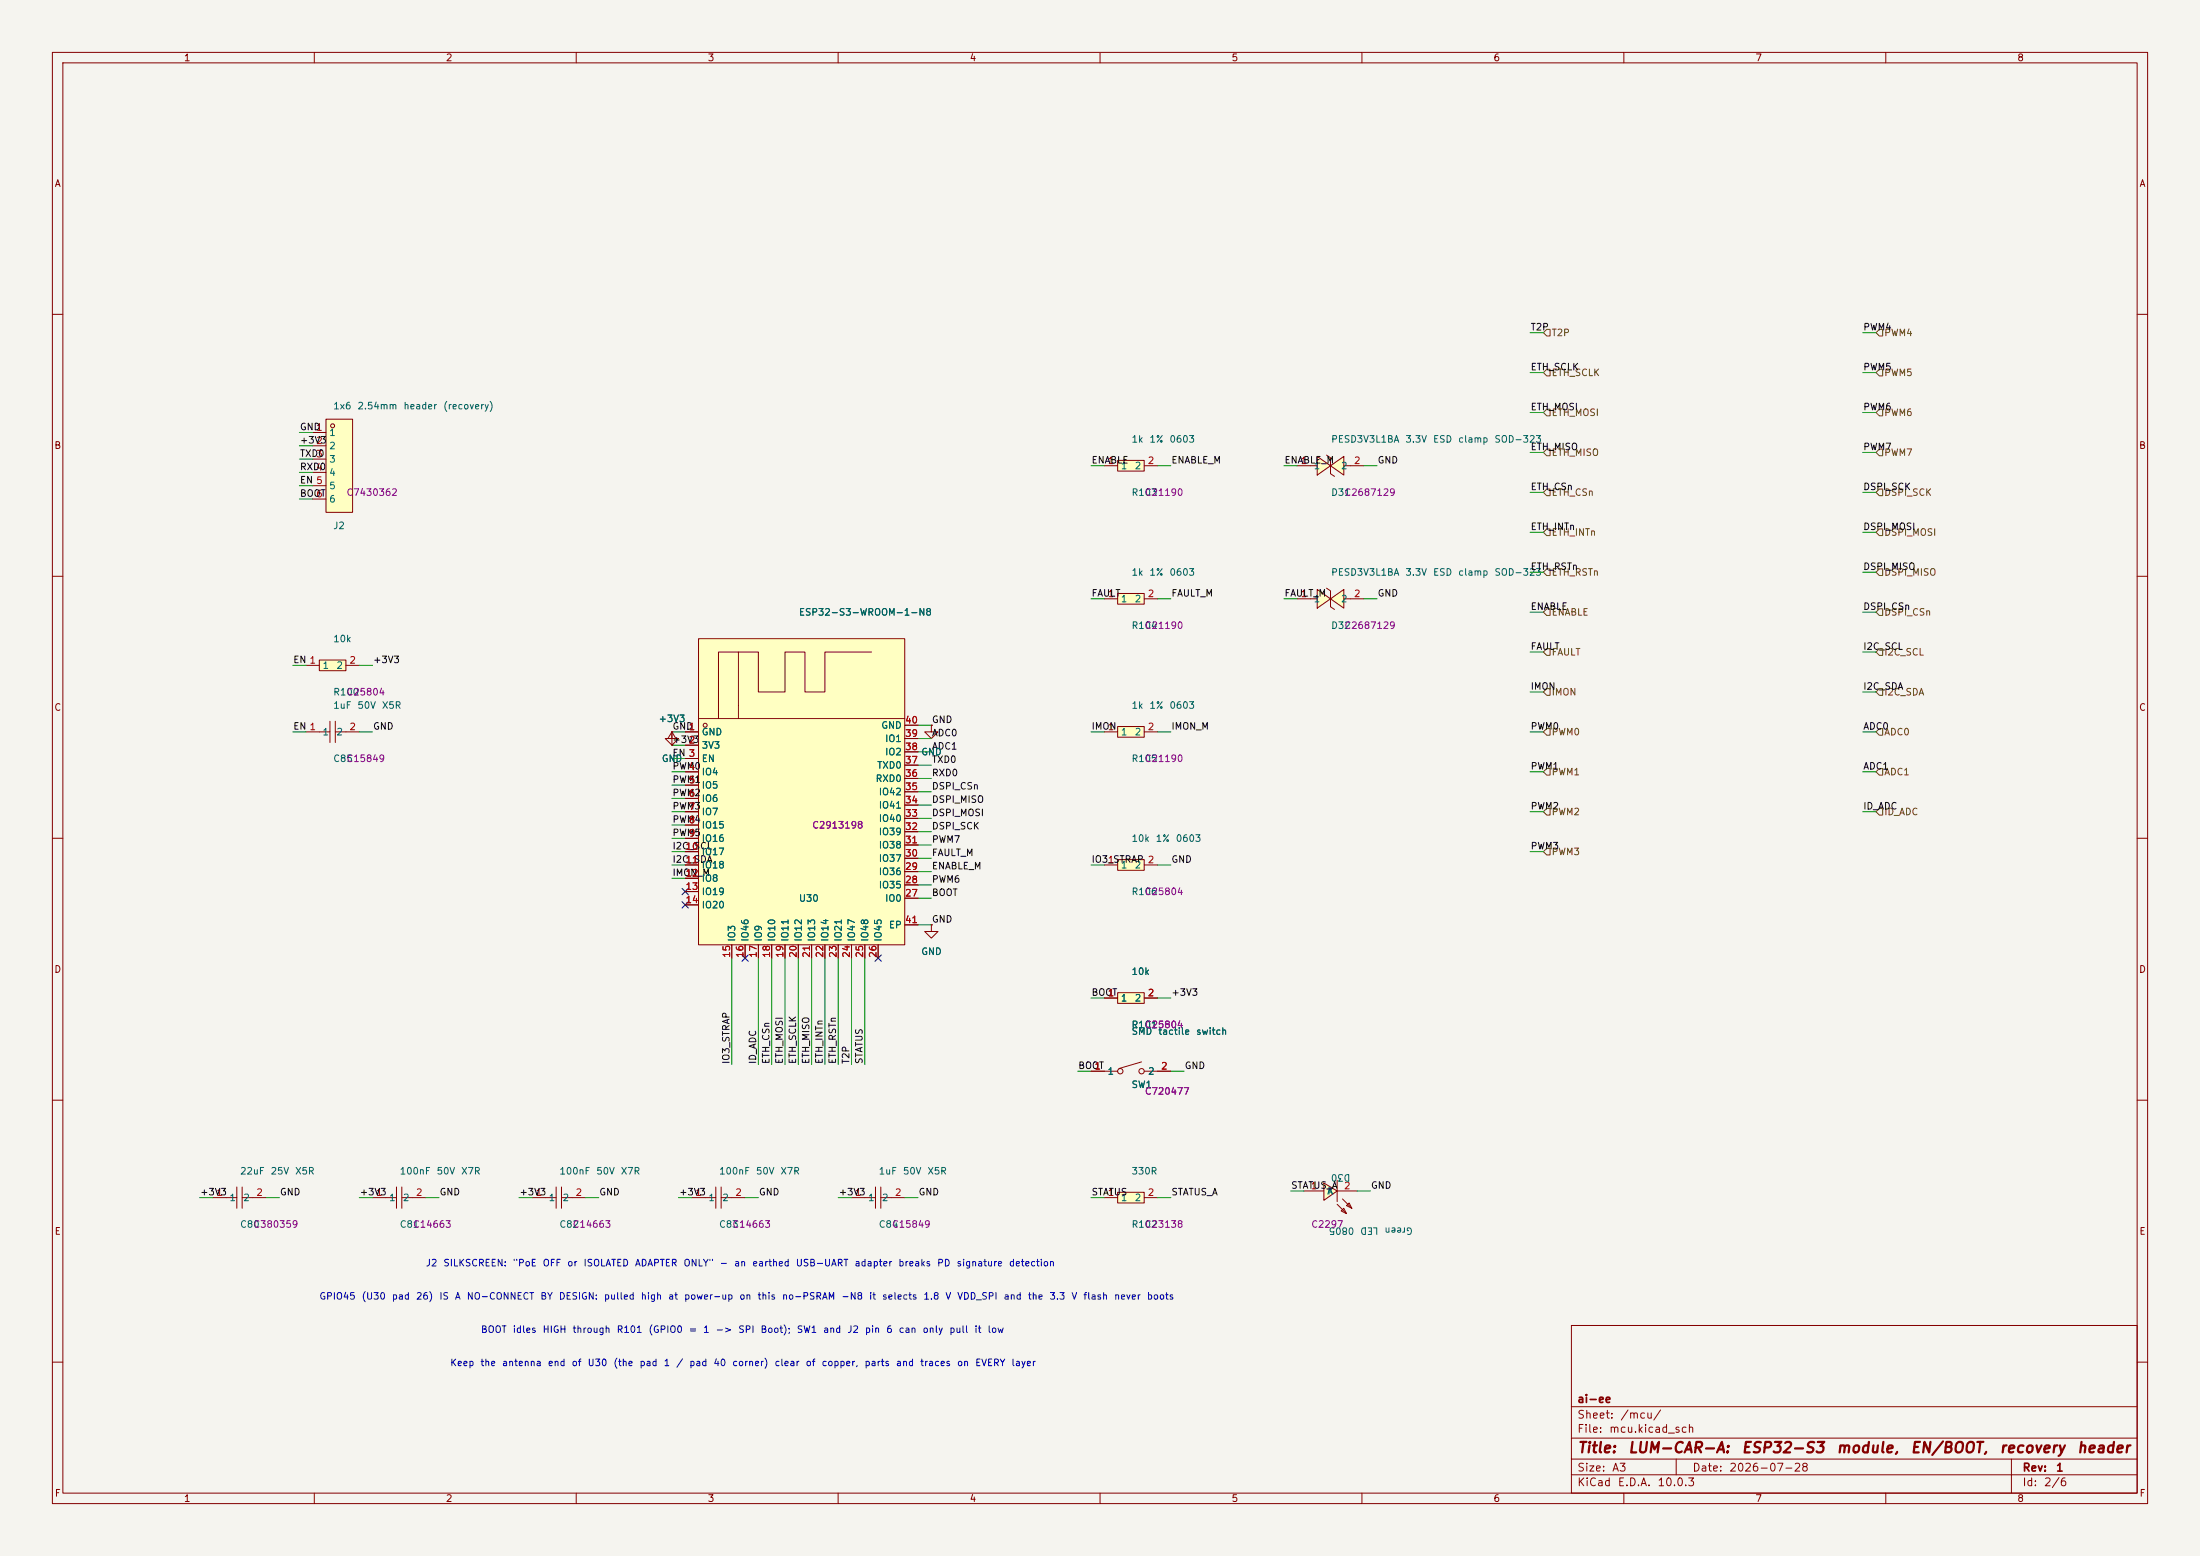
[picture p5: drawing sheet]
<svg xmlns="http://www.w3.org/2000/svg" width="420mm" height="297mm" viewBox="0 0 420 297" stroke-linecap="round" stroke-linejoin="round" font-family="sans-serif">
<path d="M0 0h420v297h-420z" fill="#f5f4ef" stroke="#f5f4ef" stroke-width=".19"/>
<g fill="none" stroke="#840000" stroke-width=".19">
<path d="M10 10h400v277h-400zM12 12h396v273h-396zM60 10v2M110 10v2M160 10v2M210 10v2M260 10v2M310 10v2M360 10v2M10 60h2M408 60h2M10 110h2"/>
<path d="M408 110h2M10 160h2M408 160h2M10 210h2M408 210h2M71.1 228.6h4.6M75.7 226.6v4M76.7 228.6h4.6M76.7 226.6v4M300 253h108v32h-108zM10 260h2M300 278.5h108"/>
<path d="M300 274.5h108M300 268.5h108M320 278.5v3M384 278.5v6.5M408 260h2M60 285v2M110 285v2M160 285v2M210 285v2M260 285v2M300 281.5h108M310 285v2"/>
<path d="M360 285v2"/>
</g>
<path d="M133.3 121.9h39.4v58.4h-39.4z" fill="#ffffc2"/>
<g fill="none" stroke="#840000" stroke-width=".19">
<path d="M130.8 139.7h2.5M133.3 121.9h39.4v58.4h-39.4zM133.3 137.2h39.4M141 124.5v12.7M166.4 124.5h-8.9v7.6h-3.8v-7.6h-3.8v7.6h-5.1v-7.6h-7.6v12.7M172.7 138.4h2.6M130.8 142.2h2.5M130.8 144.8h2.5M130.8 147.3h2.5M130.8 149.9h2.5M130.8 152.4h2.5M130.8 154.9h2.5"/>
<path d="M130.8 157.5h2.5M172.7 158.8h2.6M172.7 156.2h2.6M172.7 153.7h2.6M172.7 151.1h2.6M172.7 148.6h2.6M172.7 146.1h2.6M172.7 143.5h2.6M172.7 141h2.6M130.8 160h2.5M130.8 162.6h2.5M130.8 165.1h2.5"/>
<path d="M130.8 167.6h2.5M130.8 170.2h2.5M130.8 172.7h2.5M172.7 171.5h2.6M172.7 168.9h2.6M172.7 166.4h2.6M172.7 163.8h2.6M172.7 161.3h2.6M172.7 176.5h2.6M139.7 180.3v2.6M142.2 180.3v2.6M144.8 180.3v2.6"/>
<path d="M147.3 180.3v2.6M149.9 180.3v2.6M152.4 180.3v2.6M154.9 180.3v2.6M157.5 180.3v2.6M160 180.3v2.6M162.6 180.3v2.6M165.1 180.3v2.6M167.6 180.3v2.6"/>
<circle cx="134.6" cy="138.4" r=".38"/>
</g>
<path d="M213.4 87.9h5v2h-5z" fill="#ffffc2"/>
<path d="M210.8 88.9h2.6M213.4 87.9h5v2h-5zM218.4 88.9h2.6" fill="none" stroke="#840000" stroke-width=".19"/>
<path d="M213.4 164.1h5v2h-5z" fill="#ffffc2"/>
<path d="M210.8 165.1h2.6M213.4 164.1h5v2h-5zM218.4 165.1h2.6M101.6 228.6h4.6M106.2 226.6v4M107.2 228.6h4.6M107.2 226.6v4" fill="none" stroke="#840000" stroke-width=".19"/>
<path d="M213.4 113.3h5v2h-5z" fill="#ffffc2"/>
<path d="M210.8 114.3h2.6M213.4 113.3h5v2h-5zM218.4 114.3h2.6" fill="none" stroke="#840000" stroke-width=".19"/>
<path d="M213.4 227.6h5v2h-5z" fill="#ffffc2"/>
<path d="M128.3 139.7l-.8 1.3M128.3 139.7l.7 1.3M128.3 139.7v2.5M177.8 138.4v1.3h1.3l-1.3 1.3-1.3-1.3h1.3M177.8 138.4h.1M128.3 142.2h.1M210.8 228.6h2.6M213.4 227.6h5v2h-5zM218.4 228.6h2.6" fill="none" stroke="#840000" stroke-width=".19"/>
<path d="M61 126h5v2h-5z" fill="#ffffc2"/>
<path d="M58.4 127h2.6M61 126h5v2h-5zM66 127h2.6" fill="none" stroke="#840000" stroke-width=".19"/>
<g fill="#ffffc2">
<path d="M251.5 112.5l2.5 1.8-2.5 1.8z"/>
<path d="M254 114.3l2.5-1.8v3.6z"/>
</g>
<g fill="none" stroke="#840000" stroke-width=".19">
<path d="M247.6 114.3h3.9M251.5 112.5l2.5 1.8-2.5 1.8zM253.2 112.3l.8 .5v3l.8 .5M254 114.3l2.5-1.8v3.6zM256.5 114.3h3.8M177.8 176.5v1.3h1.3l-1.3 1.3-1.3-1.3h1.3M177.8 176.5h.1M40.6 228.6h4.6M45.2 226.6v4M46.2 228.6h4.6M46.2 226.6v4M162.6 228.6h4.5"/>
<path d="M167.1 226.6v4M168.2 228.6h4.5M168.2 226.6v4"/>
</g>
<g fill="#ffffc2">
<path d="M257 230.1l.6-.5 .5 1z"/>
<path d="M256 231.1l.5-.5 .5 1z"/>
<path d="M252.7 225.8l2.6 1.5-2.6 1.8z"/>
</g>
<path d="M248.9 227.3h3.8M252.7 225.8l2.6 1.5-2.6 1.8zM255.3 229.9l1.7 1.7M255.3 225.3v4.1M255.3 227.3h3.8M256 231.1l.5-.5 .5 1zM256.3 228.9l1.8 1.7M257 230.1l.6-.5 .5 1z" fill="none" stroke="#840000" stroke-width=".19"/>
<g fill="#ffffc2">
<path d="M251.5 87.1l2.5 1.8-2.5 1.8z"/>
<path d="M254 88.9l2.5-1.8v3.6z"/>
</g>
<path d="M247.6 88.9h3.9M251.5 87.1l2.5 1.8-2.5 1.8zM253.2 86.9l.8 .5v3l.8 .5M254 88.9l2.5-1.8v3.6zM256.5 88.9h3.8M58.4 139.7h4.6M63 137.7v4M64 139.7h4.6M64 137.7v4" fill="none" stroke="#840000" stroke-width=".19"/>
<path d="M213.4 138.7h5v2h-5z" fill="#ffffc2"/>
<g fill="none" stroke="#840000" stroke-width=".19">
<path d="M128.3 139.7v1.3h1.2l-1.2 1.2-1.3-1.2h1.3M128.3 139.7h.1M210.8 139.7h2.6M213.4 138.7h5v2h-5zM218.4 139.7h2.6M208.3 204.5h5.1M217.9 202.7l-4.3 1.3M218.4 204.5h5.1M132.1 228.6h4.5M136.6 226.6v4M137.7 228.6h4.5M137.7 226.6v4"/>
<circle cx="213.9" cy="204.5" r=".51"/>
<circle cx="217.9" cy="204.5" r=".51"/>
</g>
<path d="M62.2 80h5.1v17.8h-5.1z" fill="#ffffc2"/>
<g fill="none" stroke="#840000" stroke-width=".19">
<path d="M59.7 82.6h2.5M59.7 85.1h2.5M59.7 87.6h2.5M59.7 90.2h2.5M59.7 92.7h2.5M59.7 95.3h2.5M62.2 80h5.1v17.8h-5.1z"/>
<circle cx="63.5" cy="81.3" r=".38"/>
</g>
<path d="M213.4 189.5h5v2h-5z" fill="#ffffc2"/>
<g fill="none" stroke="#840000" stroke-width=".19">
<path d="M128.3 139.7h.1M130.8 139.7h2.5M172.7 138.4h2.6M177.8 138.4h.1M128.3 142.2h.1M130.8 142.2h2.5M130.8 144.8h2.5M130.8 147.3h2.5M130.8 149.9h2.5M130.8 152.4h2.5M130.8 154.9h2.5M130.8 157.5h2.5"/>
<path d="M172.7 158.8h2.6M172.7 156.2h2.6M172.7 153.7h2.6M172.7 151.1h2.6M172.7 148.6h2.6M172.7 146.1h2.6M172.7 143.5h2.6M172.7 141h2.6M130.8 160h2.5M130.8 162.6h2.5M130.8 165.1h2.5M130.8 167.6h2.5"/>
<path d="M130.8 170.2h2.5M130.8 172.7h2.5M172.7 171.5h2.6M172.7 168.9h2.6M172.7 166.4h2.6M172.7 163.8h2.6M172.7 161.3h2.6M172.7 176.5h2.6M177.8 176.5h.1M139.7 180.3v2.6M142.2 180.3v2.6M144.8 180.3v2.6"/>
<path d="M147.3 180.3v2.6M149.9 180.3v2.6M152.4 180.3v2.6M154.9 180.3v2.6M157.5 180.3v2.6M160 180.3v2.6M162.6 180.3v2.6M165.1 180.3v2.6M167.6 180.3v2.6M210.8 190.5h2.6M213.4 189.5h5v2h-5zM218.4 190.5h2.6"/>
<path d="M208.3 204.5h2.5M221 204.5h2.5"/>
</g>
<g fill="none" stroke="#725600" stroke-width=".19">
<path d="M295.3 78.1h.6v1.3h-.6l-.7-.7zM295.3 70.5h.6v1.3h-.6l-.7-.7zM295.3 62.9h.6v1.2h-.6l-.7-.6zM358.8 70.5h.6v1.3h-.6l-.7-.7zM358.8 62.9h.6v1.2h-.6l-.7-.6zM358.8 78.1h.6v1.3h-.6l-.7-.7zM295.3 93.3h.6v1.3h-.6l-.7-.6zM295.3 85.7h.6v1.3h-.6l-.7-.6zM358.8 93.3h.6v1.3h-.6l-.7-.6zM358.8 85.7h.6v1.3h-.6l-.7-.6zM295.3 116.2h.6v1.3h-.6l-.7-.7zM295.3 108.6h.6v1.3h-.6l-.7-.7z"/>
<path d="M295.3 101h.6v1.2h-.6l-.7-.6zM358.8 116.2h.6v1.3h-.6l-.7-.7zM358.8 101h.6v1.2h-.6l-.7-.6zM358.8 108.6h.6v1.3h-.6l-.7-.7zM295.3 123.8h.6v1.3h-.6l-.7-.6zM295.3 139.1h.6v1.2h-.6l-.7-.6zM295.3 131.4h.6v1.3h-.6l-.7-.6zM358.8 131.4h.6v1.3h-.6l-.7-.6zM358.8 123.8h.6v1.3h-.6l-.7-.6zM358.8 139.1h.6v1.2h-.6l-.7-.6zM295.3 146.7h.6v1.3h-.6l-.7-.7zM295.3 154.3h.6v1.3h-.6l-.7-.7z"/>
<path d="M358.8 154.3h.6v1.3h-.6l-.7-.7zM358.8 146.7h.6v1.3h-.6l-.7-.7zM295.3 161.9h.6v1.3h-.6l-.7-.6z"/>
</g>
<g fill="none" stroke="#009600" stroke-width=".19">
<path d="M292.1 71.1h2.5M292.1 78.7h2.5M292.1 63.5h2.5M355.6 71.1h2.5M355.6 78.7h2.5M355.6 63.5h2.5M57.1 82.6h2.6M57.1 85.1h2.6M57.1 87.6h2.6M57.1 90.2h2.6M57.1 95.3h2.6M57.1 92.7h2.6"/>
<path d="M208.3 88.9h2.5M221 88.9h2.5M245.1 88.9h2.5M260.3 88.9h2.6M292.1 86.4h2.5M292.1 94h2.5M355.6 86.4h2.5M355.6 94h2.5M208.3 114.3h2.5M221 114.3h2.5M245.1 114.3h2.5M260.3 114.3h2.6"/>
<path d="M292.1 101.6h2.5M292.1 116.8h2.5M292.1 109.2h2.5M355.6 101.6h2.5M355.6 116.8h2.5M355.6 109.2h2.5M55.9 139.7h2.5M55.9 127h2.5M68.6 139.7h2.5M68.6 127h2.5M128.3 139.7h2.5M175.3 138.4h2.5"/>
<path d="M208.3 139.7h2.5M221 139.7h2.5M292.1 132.1h2.5M292.1 139.7h2.5M292.1 124.5h2.5M355.6 132.1h2.5M355.6 139.7h2.5M355.6 124.5h2.5M128.3 147.3h2.5M128.3 142.2h2.5M128.3 144.8h2.5M128.3 154.9h2.5"/>
<path d="M128.3 152.4h2.5M128.3 149.9h2.5M128.3 157.5h2.5M175.3 143.5h2.5M175.3 141h2.5M175.3 158.8h2.5M175.3 146.1h2.5M175.3 148.6h2.5M175.3 151.1h2.5M175.3 153.7h2.5M175.3 156.2h2.5M292.1 147.3h2.5"/>
<path d="M292.1 154.9h2.5M355.6 147.3h2.5M355.6 154.9h2.5M128.3 162.6h2.5M128.3 165.1h2.5M128.3 167.6h2.5M128.3 160h2.5M175.3 166.4h2.5M175.3 168.9h2.5M175.3 171.5h2.5M175.3 176.5h2.5M175.3 161.3h2.5"/>
<path d="M175.3 163.8h2.5M208.3 165.1h2.5M221 165.1h2.5M292.1 162.6h2.5M139.7 182.9v20.3M144.8 182.9v20.3M147.3 182.9v20.3M149.9 182.9v20.3M152.4 182.9v20.3M154.9 182.9v20.3M157.5 182.9v20.3M160 182.9v20.3"/>
<path d="M162.6 182.9v20.3M165.1 182.9v20.3M208.3 190.5h2.5M221 190.5h2.5M205.7 204.5h2.6M223.5 204.5h2.6M38.1 228.6h2.5M50.8 228.6h2.5M68.6 228.6h2.5M81.3 228.6h2.5M99.1 228.6h2.5M111.8 228.6h2.5"/>
<path d="M129.5 228.6h2.6M142.2 228.6h2.6M160 228.6h2.6M172.7 228.6h2.6M208.3 228.6h2.5M221 228.6h2.5M246.4 227.3h2.5M259.1 227.3h2.5"/>
</g>
<path d="M130.2 172.1l1.2 1.2M130.2 169.6l1.2 1.2M131.4 172.1l-1.2 1.2M131.4 169.6l-1.2 1.2M141.6 182.3l1.2 1.2M142.8 182.3l-1.2 1.2M167 182.3l1.2 1.2M168.2 182.3l-1.2 1.2" fill="none" stroke="#000084" stroke-width=".19"/>
<g font-size="2" fill="#840000">
<text x="301" y="277.8">Title:</text>
<text x="310.7" y="277.8">LUM-CAR-A:</text>
<text x="332.3" y="277.8">ESP32-S3</text>
<text x="350.4" y="277.8">module,</text>
<text x="364.6" y="277.8">EN/BOOT,</text>
<text x="381.6" y="277.8">recovery</text>
<text x="396.4" y="277.8">header</text>
</g>
<g font-size="1.5" fill="#840000">
<text x="301" y="268.1">ai-ee</text>
<text x="301" y="273.8">File:</text>
<text x="301" y="271.1">Sheet:</text>
<text x="307.1" y="273.8">mcu.kicad_sch</text>
<text x="309.2" y="271.1">/mcu/</text>
<text x="301" y="281.2">Size:</text>
<text x="307.6" y="281.2">A3</text>
<text x="323" y="281.2">Date:</text>
<text x="330" y="281.2">2026-07-28</text>
<text x="386" y="281.2">Rev:</text>
<text x="392.4" y="281.2">1</text>
<text x="301" y="284">KiCad</text>
<text x="308.7" y="284">E.D.A.</text>
<text x="316.3" y="284">10.0.3</text>
<text x="386" y="284">Id:</text>
<text x="390.1" y="284">2/6</text>
</g>
<g font-size="1.3" fill="#840000">
<text x="35" y="12">1</text>
<text x="85" y="12">2</text>
<text x="135" y="12">3</text>
<text x="185" y="12">4</text>
<text x="235" y="12">5</text>
<text x="285" y="12">6</text>
<text x="335" y="12">7</text>
<text x="385" y="12">8</text>
<text x="10.3" y="36">A</text>
<text x="408.3" y="36">A</text>
<text x="10.3" y="86">B</text>
<text x="408.2" y="86">B</text>
<text x="10.3" y="136">C</text>
<text x="408.2" y="136">C</text>
<text x="10.3" y="186">D</text>
<text x="408.2" y="186">D</text>
<text x="10.3" y="236">E</text>
<text x="408.3" y="236">E</text>
<text x="10.3" y="286">F</text>
<text x="35" y="287">1</text>
<text x="85" y="287">2</text>
<text x="135" y="287">3</text>
<text x="185" y="287">4</text>
<text x="235" y="287">5</text>
<text x="285" y="287">6</text>
<text x="335" y="287">7</text>
<text x="385" y="287">8</text>
<text x="408.3" y="286">F</text>
</g>
<g font-size="1.3" fill="#0f0f0f">
<text x="292.1" y="63.4">T2P</text>
<text x="355.6" y="63.4">PWM4</text>
<text x="292.1" y="71">ETH_SCLK</text>
<text x="355.6" y="71">PWM5</text>
<text x="57.1" y="82.4">GND</text>
<text x="292.1" y="78.6">ETH_MOSI</text>
<text x="355.6" y="78.6">PWM6</text>
<text x="57.1" y="85">+3V3</text>
<text x="57.1" y="87.5">TXD0</text>
<text x="208.3" y="88.8">ENABLE</text>
<text x="223.5" y="88.8">ENABLE_M</text>
<text x="245.1" y="88.8">ENABLE_M</text>
<text x="262.9" y="88.8">GND</text>
<text x="292.1" y="86.2">ETH_MISO</text>
<text x="355.6" y="86.2">PWM7</text>
<text x="57.1" y="95.1">BOOT</text>
<text x="57.1" y="90">RXD0</text>
<text x="57.1" y="92.6">EN 5</text>
<text x="292.1" y="93.9">ETH_CSn</text>
<text x="355.6" y="93.9">DSPI_SCK</text>
<text x="292.1" y="101.5">ETH_INTn</text>
<text x="355.6" y="101.5">DSPI_MOSI</text>
<text x="292.1" y="109.1">ETH_RSTn</text>
<text x="355.6" y="109.1">DSPI_MISO</text>
<text x="208.3" y="114.2">FAULT</text>
<text x="223.5" y="114.2">FAULT_M</text>
<text x="245.1" y="114.2">FAULT_M</text>
<text x="262.9" y="114.2">GND</text>
<text x="292.1" y="116.7">ENABLE</text>
<text x="355.6" y="116.7">DSPI_CSn</text>
<text x="292.1" y="124.3">FAULT</text>
<text x="355.6" y="124.3">I2C_SCL</text>
<text x="55.9" y="126.9">EN 1</text>
<text x="71.1" y="126.9">+3V3</text>
<text x="292.1" y="132">IMON</text>
<text x="355.6" y="132">I2C_SDA</text>
<text x="55.9" y="139.6">EN 1</text>
<text x="71.1" y="139.6">GND</text>
<text x="128.3" y="142.1">+3V3</text>
<text x="128.3" y="139.6">GND</text>
<text x="177.8" y="138.3">GND</text>
<text x="177.8" y="143.4">ADC1</text>
<text x="177.8" y="140.8">ADC0</text>
<text x="208.3" y="139.6">IMON</text>
<text x="223.5" y="139.6">IMON_M</text>
<text x="292.1" y="139.6">PWM0</text>
<text x="355.6" y="139.6">ADC0</text>
<text x="128.3" y="144.7">EN 3</text>
<text x="128.3" y="147.2">PWM0</text>
<text x="128.3" y="149.7">PWM1</text>
<text x="177.8" y="148.5">RXD0</text>
<text x="177.8" y="145.9">TXD0</text>
<text x="292.1" y="147.2">PWM1</text>
<text x="355.6" y="147.2">ADC1</text>
<text x="128.3" y="152.3">PWM2</text>
<text x="128.3" y="154.8">PWM3</text>
<text x="177.8" y="153.5">DSPI_MISO</text>
<text x="177.8" y="151">DSPI_CSn</text>
<text x="292.1" y="154.8">PWM2</text>
<text x="355.6" y="154.8">ID_ADC</text>
<text x="128.3" y="157.4">PWM4</text>
<text x="128.3" y="159.9">PWM5</text>
<text x="177.8" y="158.6">DSPI_SCK</text>
<text x="177.8" y="156.1">DSPI_MOSI</text>
<text x="177.8" y="161.2">PWM7</text>
<text x="128.3" y="165">I2C_SDA</text>
<text x="128.3" y="167.5">IMON_M</text>
<text x="128.3" y="162.4">I2C_SCL</text>
<text x="177.8" y="166.2">ENABLE_M</text>
<text x="177.8" y="163.7">FAULT_M</text>
<text x="208.3" y="165">IO3_STRAP</text>
<text x="223.5" y="165">GND</text>
<text x="292.1" y="162.4">PWM3</text>
<text x="177.8" y="171.3">BOOT</text>
<text x="177.8" y="168.8">PWM6</text>
<text x="177.8" y="176.4">GND</text>
<text x="208.3" y="190.4">BOOT</text>
<text x="223.5" y="190.4">+3V3</text>
<text x="139.6" y="203.2" transform="rotate(-90 139.6 203.2)">IO3_STRAP</text>
<text x="144.7" y="203.2" transform="rotate(-90 144.7 203.2)">ID_ADC</text>
<text x="147.2" y="203.2" transform="rotate(-90 147.2 203.2)">ETH_CSn</text>
<text x="149.7" y="203.2" transform="rotate(-90 149.7 203.2)">ETH_MOSI</text>
<text x="152.3" y="203.2" transform="rotate(-90 152.3 203.2)">ETH_SCLK</text>
<text x="154.8" y="203.2" transform="rotate(-90 154.8 203.2)">ETH_MISO</text>
<text x="157.4" y="203.2" transform="rotate(-90 157.4 203.2)">ETH_INTn</text>
<text x="159.9" y="203.2" transform="rotate(-90 159.9 203.2)">ETH_RSTn</text>
<text x="162.4" y="203.2" transform="rotate(-90 162.4 203.2)">T2P</text>
<text x="165" y="203.2" transform="rotate(-90 165 203.2)">STATUS</text>
<text x="205.7" y="204.3">BOOT</text>
<text x="226.1" y="204.3">GND</text>
<text x="246.4" y="227.2">STATUS_A</text>
<text x="261.6" y="227.2">GND</text>
<text x="38.1" y="228.5">+3V3</text>
<text x="53.3" y="228.5">GND</text>
<text x="68.6" y="228.5">+3V3</text>
<text x="83.8" y="228.5">GND</text>
<text x="99.1" y="228.5">+3V3</text>
<text x="114.3" y="228.5">GND</text>
<text x="129.5" y="228.5">+3V3</text>
<text x="144.8" y="228.5">GND</text>
<text x="160" y="228.5">+3V3</text>
<text x="175.3" y="228.5">GND</text>
<text x="208.3" y="228.5">STATUS</text>
<text x="223.5" y="228.5">STATUS_A</text>
</g>
<g font-size="1.3" fill="#725600">
<text x="296.1" y="64.5">T2P</text>
<text x="359.6" y="64.5">PWM4</text>
<text x="296.1" y="72.1">ETH_SCLK</text>
<text x="359.6" y="72.1">PWM5</text>
<text x="296.1" y="79.7">ETH_MOSI</text>
<text x="359.6" y="79.7">PWM6</text>
<text x="296.1" y="87.3">ETH_MISO</text>
<text x="359.6" y="87.3">PWM7</text>
<text x="296.1" y="95">ETH_CSn</text>
<text x="359.6" y="95">DSPI_SCK</text>
<text x="296.1" y="102.6">ETH_INTn</text>
<text x="359.6" y="102.6">DSPI_MOSI</text>
<text x="296.1" y="110.2">ETH_RSTn</text>
<text x="359.6" y="110.2">DSPI_MISO</text>
<text x="296.1" y="117.8">ENABLE</text>
<text x="359.6" y="117.8">DSPI_CSn</text>
<text x="296.1" y="125.4">FAULT</text>
<text x="359.6" y="125.4">I2C_SCL</text>
<text x="296.1" y="133.1">IMON</text>
<text x="359.6" y="133.1">I2C_SDA</text>
<text x="296.1" y="140.7">PWM0</text>
<text x="359.6" y="140.7">ADC0</text>
<text x="296.1" y="148.3">PWM1</text>
<text x="359.6" y="148.3">ADC1</text>
<text x="296.1" y="155.9">PWM2</text>
<text x="359.6" y="155.9">ID_ADC</text>
<text x="296.1" y="163.5">PWM3</text>
</g>
<g font-size="1.3" fill="#a90000">
<text x="60.3" y="82.5">1</text>
<text x="60.3" y="85.1">2</text>
<text x="60.3" y="87.6">3</text>
<text x="211.4" y="88.9">1</text>
<text x="219" y="88.9">2</text>
<text x="248.2" y="88.9">1</text>
<text x="258.4" y="88.9">2</text>
<text x="60.3" y="90.1">4</text>
<text x="60.3" y="95.2">6</text>
<text x="211.4" y="114.3">1</text>
<text x="219" y="114.3">2</text>
<text x="248.2" y="114.3">1</text>
<text x="258.4" y="114.3">2</text>
<text x="66.6" y="127">2</text>
<text x="66.6" y="139.7">2</text>
<text x="131.4" y="139.7">1</text>
<text x="131.4" y="142.2">2</text>
<text x="172.7" y="143.5">38</text>
<text x="172.7" y="140.9">39</text>
<text x="172.7" y="138.4">40</text>
<text x="211.4" y="139.7">1</text>
<text x="219" y="139.7">2</text>
<text x="131.4" y="147.3">4</text>
<text x="131.4" y="149.8">5</text>
<text x="131.4" y="144.8">3</text>
<text x="172.7" y="148.6">36</text>
<text x="172.7" y="146">37</text>
<text x="131.4" y="152.4">6</text>
<text x="131.4" y="154.9">7</text>
<text x="172.7" y="153.6">34</text>
<text x="172.7" y="151.1">35</text>
<text x="131.4" y="157.5">8</text>
<text x="131.4" y="160">9</text>
<text x="172.7" y="161.3">31</text>
<text x="172.7" y="158.7">32</text>
<text x="172.7" y="156.2">33</text>
<text x="130.8" y="162.5">10</text>
<text x="130.8" y="165.1">11</text>
<text x="130.8" y="167.6">12</text>
<text x="172.7" y="166.3">29</text>
<text x="172.7" y="163.8">30</text>
<text x="211.4" y="165.1">1</text>
<text x="219" y="165.1">2</text>
<text x="130.8" y="170.2">13</text>
<text x="130.8" y="172.7">14</text>
<text x="172.7" y="171.4">27</text>
<text x="172.7" y="168.9">28</text>
<text x="172.7" y="176.5">41</text>
<text x="139.7" y="182.9" transform="rotate(-90 139.7 182.9)">15</text>
<text x="142.2" y="182.9" transform="rotate(-90 142.2 182.9)">16</text>
<text x="144.8" y="182.9" transform="rotate(-90 144.8 182.9)">17</text>
<text x="147.3" y="182.9" transform="rotate(-90 147.3 182.9)">18</text>
<text x="149.8" y="182.9" transform="rotate(-90 149.8 182.9)">19</text>
<text x="152.4" y="182.9" transform="rotate(-90 152.4 182.9)">20</text>
<text x="154.9" y="182.9" transform="rotate(-90 154.9 182.9)">21</text>
<text x="157.5" y="182.9" transform="rotate(-90 157.5 182.9)">22</text>
<text x="160" y="182.9" transform="rotate(-90 160 182.9)">23</text>
<text x="162.5" y="182.9" transform="rotate(-90 162.5 182.9)">24</text>
<text x="165.1" y="182.9" transform="rotate(-90 165.1 182.9)">25</text>
<text x="167.6" y="182.9" transform="rotate(-90 167.6 182.9)">26</text>
<text x="211.4" y="190.5">1</text>
<text x="219" y="190.5">2</text>
<text x="208.8" y="204.4">1</text>
<text x="221.5" y="204.4">2</text>
<text x="250.1" y="227.3">1</text>
<text x="256.5" y="227.3">2</text>
<text x="41.2" y="228.6">1</text>
<text x="48.8" y="228.6">2</text>
<text x="71.7" y="228.6">1</text>
<text x="79.3" y="228.6">2</text>
<text x="102.2" y="228.6">1</text>
<text x="109.8" y="228.6">2</text>
<text x="132.6" y="228.6">1</text>
<text x="140.3" y="228.6">2</text>
<text x="163.1" y="228.6">1</text>
<text x="170.7" y="228.6">2</text>
<text x="211.4" y="228.6">1</text>
<text x="219" y="228.6">2</text>
</g>
<g font-size="1.3" fill="#006464">
<text x="62.7" y="83.5">1</text>
<text x="63.5" y="78.4">1x6</text>
<text x="68.1" y="78.4">2.54mm</text>
<text x="76.9" y="78.4">header</text>
<text x="84.5" y="78.4">(recovery)</text>
<text x="62.7" y="86.1">2</text>
<text x="62.7" y="88.6">3</text>
<text x="213.9" y="89.9">1</text>
<text x="215.9" y="84.8">1k</text>
<text x="216.5" y="89.9">2</text>
<text x="219.3" y="84.8">1%</text>
<text x="223.1" y="84.8">0603</text>
<text x="250.7" y="89.9">1</text>
<text x="254" y="84.8">PESD3V3L1BA</text>
<text x="255.9" y="89.9">2</text>
<text x="268.2" y="84.8">3.3V</text>
<text x="273.5" y="84.8">ESD</text>
<text x="278.3" y="84.8">clamp</text>
<text x="285.2" y="84.8">SOD-323</text>
<text x="62.7" y="91.1">4</text>
<text x="62.7" y="93.7">5</text>
<text x="215.9" y="95">R103</text>
<text x="254" y="95">D31</text>
<text x="62.7" y="96.2">6</text>
<text x="63.5" y="101.3">J2</text>
<text x="215.9" y="110.2">1k</text>
<text x="219.3" y="110.2">1%</text>
<text x="223.1" y="110.2">0603</text>
<text x="254" y="110.2">PESD3V3L1BA</text>
<text x="268.2" y="110.2">3.3V</text>
<text x="273.5" y="110.2">ESD</text>
<text x="278.3" y="110.2">clamp</text>
<text x="285.2" y="110.2">SOD-323</text>
<text x="152.4" y="117.8">ESP32-S3-WROOM-1-N8</text>
<text x="213.9" y="115.3">1</text>
<text x="216.5" y="115.3">2</text>
<text x="250.7" y="115.3">1</text>
<text x="255.9" y="115.3">2</text>
<text x="63.5" y="122.9">10k</text>
<text x="215.9" y="120.4">R104</text>
<text x="254" y="120.4">D32</text>
<text x="61.5" y="128">1</text>
<text x="64.1" y="128">2</text>
<text x="63.5" y="133.1">R100</text>
<text x="63.5" y="135.6">1uF</text>
<text x="68.1" y="135.6">50V</text>
<text x="72.8" y="135.6">X5R</text>
<text x="215.9" y="135.6">1k</text>
<text x="219.3" y="135.6">1%</text>
<text x="223.1" y="135.6">0603</text>
<text x="61.5" y="140.7">1</text>
<text x="64.1" y="140.7">2</text>
<text x="125.6" y="138.1">+3V3</text>
<text x="133.9" y="140.7">GND</text>
<text x="133.9" y="143.2">3V3</text>
<text x="168.1" y="139.4">GND</text>
<text x="168.9" y="141.9">IO1</text>
<text x="213.9" y="140.7">1</text>
<text x="216.5" y="140.7">2</text>
<text x="63.5" y="145.8">C85</text>
<text x="126.2" y="145.8">GND</text>
<text x="133.9" y="145.8">EN</text>
<text x="133.9" y="148.3">IO4</text>
<text x="167" y="149.6">RXD0</text>
<text x="167.4" y="147">TXD0</text>
<text x="168.9" y="144.5">IO2</text>
<text x="175.8" y="144.5">GND</text>
<text x="215.9" y="145.8">R105</text>
<text x="133.9" y="150.8">IO5</text>
<text x="133.9" y="153.4">IO6</text>
<text x="133.9" y="155.9">IO7</text>
<text x="167.7" y="154.6">IO41</text>
<text x="167.7" y="152.1">IO42</text>
<text x="133.9" y="158.5">IO15</text>
<text x="133.9" y="161">IO16</text>
<text x="167.7" y="159.7">IO39</text>
<text x="167.7" y="157.2">IO40</text>
<text x="215.9" y="161">10k</text>
<text x="220.5" y="161">1%</text>
<text x="224.4" y="161">0603</text>
<text x="133.9" y="163.5">IO17</text>
<text x="133.9" y="166.1">IO18</text>
<text x="167.7" y="167.3">IO36</text>
<text x="167.7" y="164.8">IO37</text>
<text x="167.7" y="162.3">IO38</text>
<text x="213.9" y="166.1">1</text>
<text x="216.5" y="166.1">2</text>
<text x="133.9" y="168.6">IO8</text>
<text x="133.9" y="171.2">IO19</text>
<text x="133.9" y="173.7">IO20</text>
<text x="152.4" y="172.4">U30</text>
<text x="167.7" y="169.9">IO35</text>
<text x="168.9" y="172.4">IO0</text>
<text x="215.9" y="171.2">R106</text>
<text x="140.7" y="179.8" transform="rotate(-90 140.7 179.8)">IO3</text>
<text x="143.2" y="179.8" transform="rotate(-90 143.2 179.8)">IO46</text>
<text x="145.8" y="179.8" transform="rotate(-90 145.8 179.8)">IO9</text>
<text x="148.3" y="179.8" transform="rotate(-90 148.3 179.8)">IO10</text>
<text x="150.8" y="179.8" transform="rotate(-90 150.8 179.8)">IO11</text>
<text x="153.4" y="179.8" transform="rotate(-90 153.4 179.8)">IO12</text>
<text x="155.9" y="179.8" transform="rotate(-90 155.9 179.8)">IO13</text>
<text x="158.5" y="179.8" transform="rotate(-90 158.5 179.8)">IO14</text>
<text x="161" y="179.8" transform="rotate(-90 161 179.8)">IO21</text>
<text x="163.5" y="179.8" transform="rotate(-90 163.5 179.8)">IO47</text>
<text x="166.1" y="179.8" transform="rotate(-90 166.1 179.8)">IO48</text>
<text x="168.6" y="179.8" transform="rotate(-90 168.6 179.8)">IO45</text>
<text x="169.6" y="177.5">EP</text>
<text x="175.8" y="182.6">GND</text>
<text x="213.9" y="191.5">1</text>
<text x="215.9" y="186.4">10k</text>
<text x="216.5" y="191.5">2</text>
<text x="215.9" y="196.6">R101</text>
<text x="215.9" y="197.8">SMD</text>
<text x="221" y="197.8">tactile</text>
<text x="228.2" y="197.8">switch</text>
<text x="211.3" y="205.4">1</text>
<text x="215.9" y="208">SW1</text>
<text x="219.1" y="205.4">2</text>
<text x="45.7" y="224.5">22uF</text>
<text x="51.6" y="224.5">25V</text>
<text x="56.2" y="224.5">X5R</text>
<text x="76.2" y="224.5">100nF</text>
<text x="83.2" y="224.5">50V</text>
<text x="87.9" y="224.5">X7R</text>
<text x="106.7" y="224.5">100nF</text>
<text x="113.7" y="224.5">50V</text>
<text x="118.4" y="224.5">X7R</text>
<text x="137.2" y="224.5">100nF</text>
<text x="144.2" y="224.5">50V</text>
<text x="148.9" y="224.5">X7R</text>
<text x="167.6" y="224.5">1uF</text>
<text x="172.3" y="224.5">50V</text>
<text x="176.9" y="224.5">X5R</text>
<text x="215.9" y="224.5">330R</text>
<text x="257.9" y="223.8" transform="rotate(-180 257.9 223.8)">D30</text>
<text x="43.7" y="229.6">1</text>
<text x="46.3" y="229.6">2</text>
<text x="74.2" y="229.6">1</text>
<text x="76.8" y="229.6">2</text>
<text x="104.6" y="229.6">1</text>
<text x="107.3" y="229.6">2</text>
<text x="135.1" y="229.6">1</text>
<text x="137.8" y="229.6">2</text>
<text x="165.6" y="229.6">1</text>
<text x="168.3" y="229.6">2</text>
<text x="213.9" y="229.6">1</text>
<text x="216.5" y="229.6">2</text>
<text x="253.2" y="228.3">A</text>
<text x="253.3" y="228.3">K</text>
<text x="258.6" y="234" transform="rotate(-180 258.6 234)">0805</text>
<text x="263.3" y="234" transform="rotate(-180 263.3 234)">LED</text>
<text x="269.8" y="234" transform="rotate(-180 269.8 234)">Green</text>
<text x="45.7" y="234.7">C80</text>
<text x="76.2" y="234.7">C81</text>
<text x="106.7" y="234.7">C82</text>
<text x="137.2" y="234.7">C83</text>
<text x="167.6" y="234.7">C84</text>
<text x="215.9" y="234.7">R102</text>
</g>
<g font-size="1.3" fill="#840084">
<text x="66" y="95">C7430362</text>
<text x="218.4" y="95">C21190</text>
<text x="256.5" y="95">C2687129</text>
<text x="218.4" y="120.4">C21190</text>
<text x="256.5" y="120.4">C2687129</text>
<text x="66" y="133.1">C25804</text>
<text x="66" y="145.8">C15849</text>
<text x="218.4" y="145.8">C21190</text>
<text x="154.9" y="158.5">C2913198</text>
<text x="218.4" y="171.2">C25804</text>
<text x="218.4" y="196.6">C25804</text>
<text x="218.4" y="209.3">C720477</text>
<text x="48.3" y="234.7">C380359</text>
<text x="78.7" y="234.7">C14663</text>
<text x="109.2" y="234.7">C14663</text>
<text x="139.7" y="234.7">C14663</text>
<text x="170.2" y="234.7">C15849</text>
<text x="218.4" y="234.7">C23138</text>
<text x="250.2" y="234.7">C2297</text>
</g>
<g font-size="1.3" fill="#0000c2">
<text x="81.2" y="242">J2</text>
<text x="84.5" y="242">SILKSCREEN:</text>
<text x="97.8" y="242">&quot;PoE</text>
<text x="103.5" y="242">OFF</text>
<text x="108.2" y="242">or</text>
<text x="111.3" y="242">ISOLATED</text>
<text x="121.1" y="242">ADAPTER</text>
<text x="130.4" y="242">ONLY&quot;</text>
<text x="137.3" y="242">-</text>
<text x="140" y="242">an</text>
<text x="143.5" y="242">earthed</text>
<text x="151.8" y="242">USB-UART</text>
<text x="163" y="242">adapter</text>
<text x="171.4" y="242">breaks</text>
<text x="178.8" y="242">PD</text>
<text x="182.5" y="242">signature</text>
<text x="192.5" y="242">detection</text>
<text x="60.9" y="248.4">GPIO45</text>
<text x="68.9" y="248.4">(U30</text>
<text x="74.7" y="248.4">pad</text>
<text x="79.3" y="248.4">26)</text>
<text x="83.7" y="248.4">IS</text>
<text x="86.7" y="248.4">A</text>
<text x="89" y="248.4">NO-CONNECT</text>
<text x="103" y="248.4">BY</text>
<text x="106.6" y="248.4">DESIGN:</text>
<text x="115.2" y="248.4">pulled</text>
<text x="122.2" y="248.4">high</text>
<text x="127.4" y="248.4">at</text>
<text x="130.5" y="248.4">power-up</text>
<text x="141" y="248.4">on</text>
<text x="144.5" y="248.4">this</text>
<text x="149.2" y="248.4">no-PSRAM</text>
<text x="160.5" y="248.4">-N8</text>
<text x="165.8" y="248.4">it</text>
<text x="168.3" y="248.4">selects</text>
<text x="176.2" y="248.4">1.8</text>
<text x="180.4" y="248.4">V</text>
<text x="182.6" y="248.4">VDD_SPI</text>
<text x="191.5" y="248.4">and</text>
<text x="196.1" y="248.4">the</text>
<text x="200.2" y="248.4">3.3</text>
<text x="204.4" y="248.4">V</text>
<text x="206.7" y="248.4">flash</text>
<text x="212.6" y="248.4">never</text>
<text x="218.8" y="248.4">boots</text>
<text x="91.7" y="254.7">BOOT</text>
<text x="97.8" y="254.7">idles</text>
<text x="103.5" y="254.7">HIGH</text>
<text x="109.2" y="254.7">through</text>
<text x="117.6" y="254.7">R101</text>
<text x="123.7" y="254.7">(GPIO0</text>
<text x="131.4" y="254.7">=</text>
<text x="134.1" y="254.7">1</text>
<text x="136.5" y="254.7">-&gt;</text>
<text x="140.8" y="254.7">SPI</text>
<text x="145.1" y="254.7">Boot);</text>
<text x="152" y="254.7">SW1</text>
<text x="157" y="254.7">and</text>
<text x="161.7" y="254.7">J2</text>
<text x="165" y="254.7">pin</text>
<text x="169.1" y="254.7">6</text>
<text x="171.5" y="254.7">can</text>
<text x="176" y="254.7">only</text>
<text x="181.1" y="254.7">pull</text>
<text x="185.9" y="254.7">it</text>
<text x="188.4" y="254.7">low</text>
<text x="85.8" y="261.1">Keep</text>
<text x="91.6" y="261.1">the</text>
<text x="95.7" y="261.1">antenna</text>
<text x="104.5" y="261.1">end</text>
<text x="109" y="261.1">of</text>
<text x="112.1" y="261.1">U30</text>
<text x="117" y="261.1">(the</text>
<text x="122" y="261.1">pad</text>
<text x="126.6" y="261.1">1</text>
<text x="129" y="261.1">/</text>
<text x="131.5" y="261.1">pad</text>
<text x="136.1" y="261.1">40</text>
<text x="139.7" y="261.1">corner)</text>
<text x="147.7" y="261.1">clear</text>
<text x="153.7" y="261.1">of</text>
<text x="156.7" y="261.1">copper,</text>
<text x="164.9" y="261.1">parts</text>
<text x="170.9" y="261.1">and</text>
<text x="175.5" y="261.1">traces</text>
<text x="182.6" y="261.1">on</text>
<text x="186.1" y="261.1">EVERY</text>
<text x="193" y="261.1">layer</text>
</g>
</svg>
